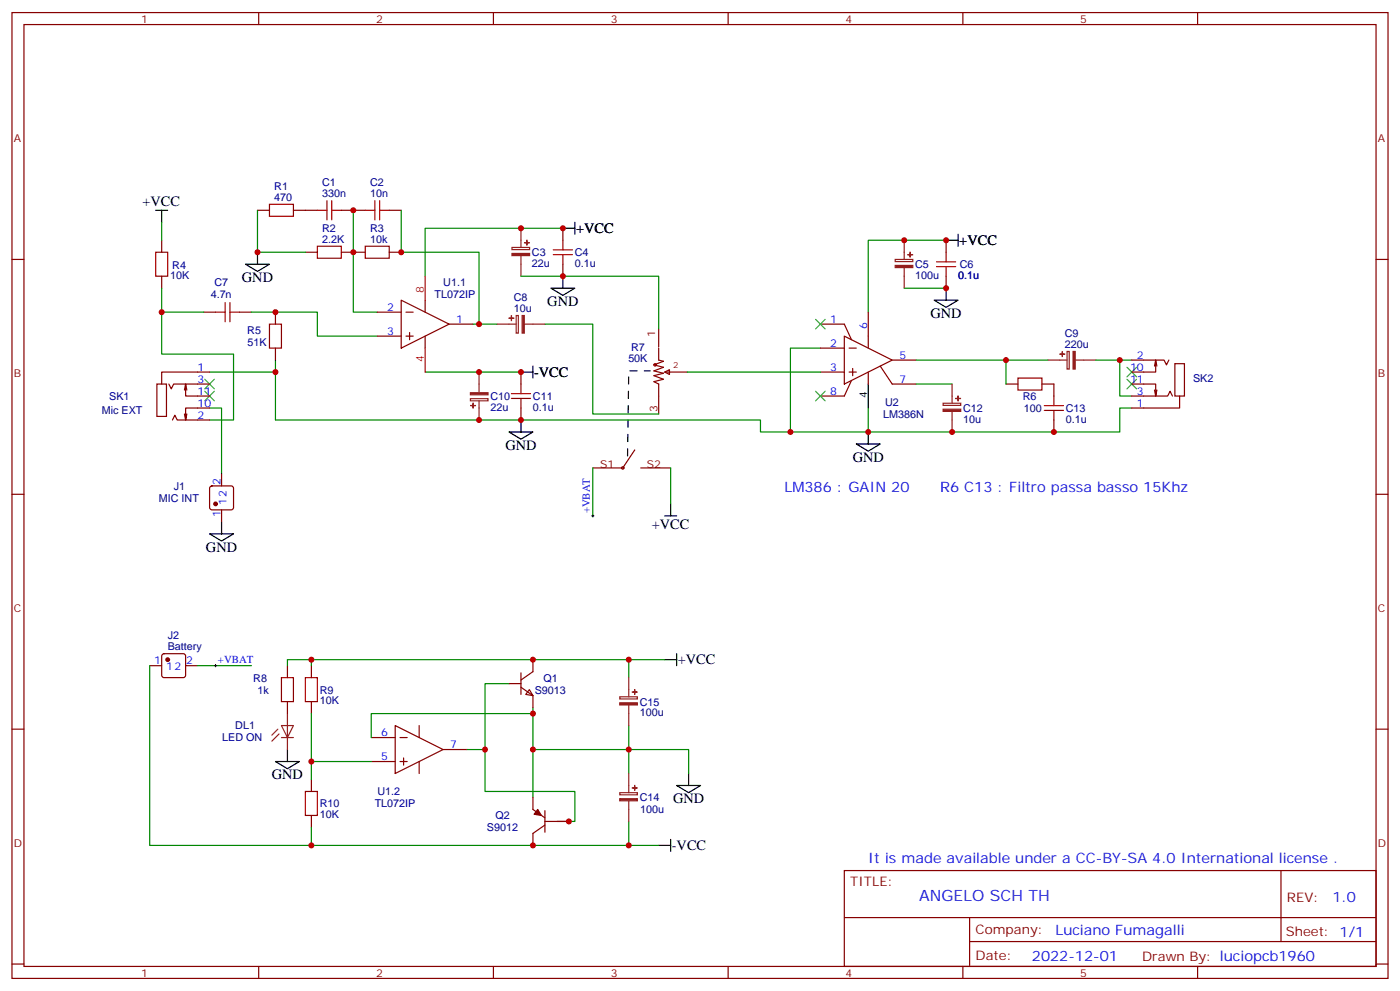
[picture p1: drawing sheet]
<svg xmlns="http://www.w3.org/2000/svg" width="412mm" height="292mm" viewBox="0 0 412 292" stroke-linecap="round" stroke-linejoin="round" font-family="sans-serif">
<g fill="none" stroke="#870000" stroke-width=".35">
<path d="M3.5 3.7h405.4v284.3h-405.4zM7.1 7.2h398.2v277.3h-398.2zM76.2 3.7v3.5M145.3 3.7v3.5M214.5 3.7v3.5M283.6 3.7v3.5M352.8 3.7v3.5M3.5 76.4h3.6M47.6 70.7v3.6M75.8 61.9h3.6M86.4 61.9h7.1M90 74.3h3.5"/>
<path d="M100.5 74.3h7.1M100.5 61.9h7.1M114.7 74.3h3.5M114.7 61.9h3.5M165.8 67.2v3.5M165.8 77.8v3.5M278.7 70.7v3.6M405.3 76.4h3.6M47.6 81.3v3.5M60 91.9h3.5M70.6 91.9h3.5M81.1 91.9v3.5"/>
<path d="M111.1 91.9h7.1M111.1 99h7.1M118.2 88.4l14.1 7-14.1 7.1zM119.6 91.9h2.1M119.6 99h2.1M120.6 97.9v2.1M125.2 88.4v3.5M125.2 99v3.5M132.3 95.4h7M194 96.8v5.3M241.7 95.4h7l2.1 4.6M248.7 99l14.1 7-14.1 7.1z"/>
<path d="M255.8 91.9v10.6M278.7 81.3v3.5M46.2 113.1h2.8v9.5h-2.8zM49.7 113.1l.7 1.4 .8-1.4h10.5M54.3 114.8l.4-1.7v3.5h7M54.7 113.1l.3 1.7M61.7 109.5h-14.1v3.6M81.1 102.5v3.5M153.5 109.5v3.6M194 102.5v3.5l1.4 .4-2.8 1 2.8 .7-2.8 1.1 2.8 .7-2.8 .7 2.8 1.1-2.8 .7 1.4 .7v8.8M195.8 109.5l1.4-.7v1.4zM195.8 109.5h6.7"/>
<path d="M241.7 109.5h7M241.7 102.5h7M250.1 109.5h2.1M250.1 102.5h2.1M250.8 112l-2.1 4.6h-7M251.2 108.5v2.1M255.8 109.5v3.6M259.3 107.8l3.5 5.3h7.1M262.8 106h7.1M296.3 113.1h3.6M306.9 113.1h3.5v3.5M333.4 116.6h10.6l.7-1.4 .7 1.4"/>
<path d="M333.4 113.1h7v3.5l.4-1.8M333.4 106h9.5l.7 1.4 .7-1.4M340.1 107.8l.3-1.8v3.5h-7M340.1 114.8l.3 1.8M340.4 106l.4 1.8M346.1 107.1h2.8v9.5h-2.8zM347.5 116.6v3.5h-14.1M50.8 123.6l.7-1.4 .7 1.4h9.5M54.3 121.9l.4 1.7M61.7 120.1h-7v3.5l.3-1.7M65.3 139.5v3.6M153.5 120.1v3.5"/>
<path d="M187 132.5l-3.6 5.3h-8.8M188.7 137.8h8.9M310.4 123.6v3.6M3.5 145.5h3.6M62 143.3l.4-.2h5.7l.5 .2 .2 .5v5.6l-.2 .5-.5 .2h-5.7l-.5-.2-.2-.5v-5.6zM65.3 150.1v3.5M405.3 145.5h3.6M44.1 196h3.5M47.9 192.6l.4-.2h5.7l.5 .2 .2 .5v5.7l-.3 .5-.4 .2h-5.7l-.5-.2-.2-.5v-5.7zM54.7 196h3.5M84.7 196v3.5M91.7 196v3.5"/>
<path d="M153.5 198.1v6.3M157 194.2v3.5l-3.5 2.5M3.5 214.7h3.6M84.7 206.6v3.5M91.7 206.6v3.5M109.4 217.1h7M116.4 213.6l14.1 7.1-14.1 7zM117.8 217.1h2.1M123.5 213.6v3.5M149.9 201.3h3.6M153.5 202.3l3.5 2.5v3.5M155.9 203l1.1 1.8-2.1-.4z"/>
<path d="M405.3 214.7h3.6M91.7 229.5v3.5M109.4 224.2h7M117.8 224.2h2.1M118.9 223.1v2.1M123.5 224.2v3.5M130.5 220.7h7.1M157 234.8v3.5l3.5 2.5M160.5 238.7v6.3M91.7 240.1v3.5M160.5 242.9l-3.5 2.5v3.5M160.5 241.8h7.1"/>
<path d="M248.7 256.3h156.6v28.2h-156.6zM377.3 256.3v20.9M248.7 270.1h156.5M285.6 277.2h119.6M285.6 270.1v14.2M3.5 283.8h3.6M76.2 284.5v3.5M145.3 284.5v3.5M214.5 284.5v3.5M283.6 284.5v3.5M352.8 284.5v3.5M405.3 283.8h3.6"/>
<circle cx="183.4" cy="137.8" r=".35"/>
</g>
<g fill="none" stroke="#8c2424" stroke-width=".35">
<path d="M150.8 72.8h5.2v.7h-5.2zM153.5 67.2v5.6M153.5 75.3v6M263.7 76.4h5.2v.6h-5.2zM266.3 70.7v5.7M266.3 78.8v6M146.4 95.4h5.6M152 92.9h.7v5.2h-.7zM154.5 95.4h6M138.6 117.4h5.2v.6h-5.2zM141.1 109.5v6M141.1 118v5.6"/>
<path d="M277.8 118.7h5.2v.6h-5.2zM280.5 113.1v5.6M308.7 106h5.6M314.3 103.5h.7v5.2h-.7zM316.8 106h6M280.5 121.2v6M185.2 199.5v5.6M81.8 214.7l-1.7 1.7M82.2 216.1l-2.1 2.1M82.9 213.6h3.5l-1.7 3.5zM82.9 217.1h3.5M84.7 210.1v10.6"/>
<path d="M182.6 205.1h5.1v.7h-5.1zM185.2 207.6v6M182.6 233.4h5.1v.6h-5.1zM185.2 227.7v5.7M185.2 235.8v6"/>
</g>
<g fill="#8c2424" stroke="#8c2424" stroke-width=".35">
<path d="M150.8 74.6h5.2v.6h-5.2z"/>
<path d="M154.5 71.4l1.4 .1z"/>
<path d="M155.2 70.7v1.4z"/>
<path d="M138.6 115.6h5.2v.6h-5.2z"/>
<path d="M138.6 119.4h1.5z"/>
<path d="M139.3 118.7l.1 1.4z"/>
<path d="M153.8 92.9h.6v5.2h-.6z"/>
<path d="M150.6 93l.1 1.4z"/>
<path d="M149.9 93.7h1.4z"/>
<path d="M316.1 103.5h.6v5.2h-.6z"/>
<path d="M312.9 103.5v1.5z"/>
<path d="M312.2 104.2l1.4 .1z"/>
<path d="M263.7 78.1h5.2v.7h-5.2z"/>
<path d="M267.4 75h1.4z"/>
<path d="M268.1 74.3v1.4z"/>
<path d="M277.8 120.5h5.2v.6h-5.2z"/>
<path d="M281.5 117.3h1.4z"/>
<path d="M282.2 116.6v1.4z"/>
<path d="M182.6 235.1h5.1v.7h-5.1z"/>
<path d="M186.3 232h1.4z"/>
<path d="M186.9 231.2l.1 1.5z"/>
<path d="M182.6 206.9h5.1v.6h-5.1z"/>
<path d="M186.3 203.7l1.4 .1z"/>
<path d="M186.9 203l.1 1.4z"/>
</g>
<g fill="none" stroke="#a10000" stroke-width=".35">
<path d="M96.3 59.1v5.6M97.7 59.1v5.6M110.4 59.1v5.6M111.8 59.1v5.6M45.9 74.3h3.5v7h-3.5zM79.4 60.1h7v3.6h-7zM93.5 72.5h7v3.5h-7zM93.5 61.9h2.8M97.7 61.9h2.8M107.6 72.5h7.1v3.5h-7.1zM107.6 61.9h2.8M111.8 61.9h2.9"/>
<path d="M163 75h5.6M163 73.6h5.6M165.8 70.7v2.9M165.8 75v2.8M275.9 78.5h5.6M275.9 77.1h5.6M278.7 74.3v2.8M278.7 78.5v2.8M63.5 91.9h2.8M66.3 89.1v5.6M67.7 91.9h2.9M67.7 89.1v5.6"/>
<path d="M79.4 95.4h3.5v7.1h-3.5zM150.6 117.3h5.7M150.6 115.9h5.7M153.5 113.1v2.8M153.5 117.3v2.8M299.9 111.3h7v3.5h-7zM307.6 119.4h5.7M310.4 116.6v2.8M307.6 120.8h5.7M310.4 120.8v2.8M82.9 199.5h3.5v7.1h-3.5zM90 199.5h3.5v7.1h-3.5z"/>
<path d="M90 233h3.5v7.1h-3.5z"/>
<circle cx="193" cy="107.4" r=".35"/>
</g>
<g fill="none" stroke="#000" stroke-width=".35">
<path d="M45.9 61.9h3.5M47.6 61.9v3.5M72.3 77.8h7.1l-3.6 2.1zM75.8 74.3v3.5M165.8 67.2h3.5M169.3 65.4v3.6M278.7 70.7h3.5M282.2 69v3.5M162.3 84.8h7l-3.5 2.2zM165.8 81.3v3.5M275.2 88.4h7l-3.5 2.1zM278.7 84.8v3.6"/>
<path d="M153.5 109.5h3.5M157 107.8v3.5M255.8 113.1v7M149.9 127.2h7.1l-3.5 2.1zM153.5 123.6v3.6M252.2 130.7h7.1l-3.5 2.1zM255.8 127.2v3.5M61.7 157.2h7.1l-3.5 2.1zM65.3 153.6v3.6M195.8 151.9h3.5M197.6 148.3v3.6M195.8 194.2h3.5"/>
<path d="M199.3 192.4v3.6M81.1 224.2h7.1l-3.5 2.1zM84.7 220.7v3.5M199.3 231.2h7.1l-3.6 2.2zM202.8 227.7v3.5M194 248.9h3.6M197.6 247.1v3.5"/>
</g>
<g fill="none" stroke="#008700" stroke-width=".35">
<path d="M47.6 65.4v5.3M75.8 61.9v12.4h14.2M104.1 61.9v30h7M118.2 61.9v12.4h22.9v21.1h5.3M165.8 67.2h-40.6v14.1M278.7 70.7h-22.9v21.2M47.6 84.8v7.1h12.4M47.6 91.9v12.3h21.2v19.4h-7.1M74.1 91.9h19.4v7.1h17.6M139.3 95.4h1.8M153.5 81.3h40.5v15.5M160.5 95.4h14.1v26.5h19.4"/>
<path d="M266.3 84.8h12.4M61.7 109.5h19.4M81.1 106v17.6h142.9v3.6h8.8M125.2 109.5h28.3M202.5 109.5h39.2M241.7 102.5h-8.9v24.7h23v-7.1M269.9 106h26.4v7.1M269.9 113.1h10.6M296.3 106h12.4M322.8 106h10.6M329.8 106v10.6h3.6M61.7 120.1h3.6v19.4"/>
<path d="M174.6 137.8v14.1M197.6 137.8v10.5M333.4 120.1h-3.6v7.1h-74M44.1 196v52.9h149.9M58.2 196h15.9M91.7 194.2v1.8M185.2 194.2v5.3M195.8 194.2h-111.1v1.8M91.7 210.1v19.4M149.9 201.3h-7v19.4h-5.3M157 210.1h-47.6v7M157 208.3v26.5"/>
<path d="M185.2 213.6v7.1h17.6v7M91.7 224.2h17.7M142.9 220.7v12.3h26.4v8.8h-5.3M157 220.7h28.2v7M91.7 243.6v5.3M185.2 241.8v7.1"/>
</g>
<path d="M240.2 94l2.9 2.8M243.1 94l-2.9 2.8M60.3 111.7l2.8 2.8M60.3 115.2l2.8 2.8M63.1 111.7l-2.8 2.8M63.1 115.2l-2.8 2.8M240.2 115.2l2.9 2.8M243.1 115.2l-2.9 2.8M332 111.7l2.8 2.8M332 108.1l2.8 2.8M334.8 111.7l-2.8 2.8M334.8 108.1l-2.8 2.8" fill="none" stroke="#3c3" stroke-width=".35"/>
<path d="M125.2 81.3v7.1M125.2 102.5v7" fill="none" stroke="#f00" stroke-width=".35"/>
<path d="M184.9 134.2l.3-25h6.4" fill="none" stroke="#000" stroke-width=".35" stroke-dasharray="2.1 2.1"/>
<path d="M174.3 151.9h.7M174.6 151.5v.7M63.1 196h.8M63.5 195.6v.7" fill="none" stroke="#000" stroke-width=".29"/>
<g fill="#870000" stroke="#870000" stroke-width=".35">
<path d="M158.4 238.3l1.1 1.8-2.2-.4z"/>
<circle cx="63.5" cy="148.3" r=".53"/>
<circle cx="49.4" cy="194.2" r=".53"/>
</g>
<g fill="#c00">
<circle cx="165.8" cy="81.3" r=".88"/>
<circle cx="141.1" cy="109.5" r=".88"/>
<circle cx="153.5" cy="123.6" r=".88"/>
<circle cx="153.5" cy="109.5" r=".88"/>
<circle cx="104.1" cy="74.3" r=".88"/>
<circle cx="104.1" cy="61.9" r=".88"/>
<circle cx="75.8" cy="74.3" r=".88"/>
<circle cx="118.2" cy="74.3" r=".88"/>
<circle cx="141.1" cy="95.4" r=".88"/>
<circle cx="141.1" cy="123.6" r=".88"/>
<circle cx="47.6" cy="91.9" r=".88"/>
<circle cx="81.1" cy="109.5" r=".88"/>
<circle cx="81.1" cy="91.9" r=".88"/>
<circle cx="153.5" cy="67.2" r=".88"/>
<circle cx="165.8" cy="67.2" r=".88"/>
<circle cx="280.5" cy="127.2" r=".88"/>
<circle cx="255.8" cy="127.2" r=".88"/>
<circle cx="296.3" cy="106" r=".88"/>
<circle cx="266.3" cy="70.7" r=".88"/>
<circle cx="278.7" cy="70.7" r=".88"/>
<circle cx="278.7" cy="84.8" r=".88"/>
<circle cx="232.8" cy="127.2" r=".88"/>
<circle cx="329.8" cy="106" r=".88"/>
<circle cx="310.4" cy="127.2" r=".88"/>
<circle cx="185.2" cy="220.7" r=".88"/>
<circle cx="157" cy="220.7" r=".88"/>
<circle cx="142.9" cy="220.7" r=".88"/>
<circle cx="91.7" cy="224.2" r=".88"/>
<circle cx="157" cy="210.1" r=".88"/>
<circle cx="91.7" cy="248.9" r=".88"/>
<circle cx="91.7" cy="194.2" r=".88"/>
<circle cx="185.2" cy="194.2" r=".88"/>
<circle cx="185.2" cy="248.9" r=".88"/>
<circle cx="157" cy="194.2" r=".88"/>
<circle cx="157" cy="248.9" r=".88"/>
<circle cx="167.6" cy="241.8" r=".88"/>
</g>
<text font-size="4.6" fill="#00f" x="270.8" y="265.3">ANGELO SCH TH</text>
<g font-size="4.2">
<text x="42" y="60.7">+VCC</text>
<text x="169.7" y="68.6">+VCC</text>
<text x="282.6" y="72.1">+VCC</text>
<text x="71.3" y="83.1">GND</text>
<text x="161.2" y="90.1">GND</text>
<text x="274.1" y="93.7">GND</text>
<text x="157.3" y="110.9">-VCC</text>
<text x="148.9" y="132.5">GND</text>
<text x="251.2" y="136">GND</text>
<text x="192" y="155.8">+VCC</text>
<text x="60.7" y="162.5">GND</text>
<text x="199.7" y="195.6">+VCC</text>
<text x="80.1" y="229.5">GND</text>
<text x="198.3" y="236.5">GND</text>
<text x="197.9" y="250.3">-VCC</text>
</g>
<g font-size="4.2" fill="#00f">
<text x="231.1" y="144.8">LM386 : GAIN 20</text>
<text x="276.9" y="144.8">R6 C13 : Filtro passa basso 15Khz</text>
<text x="255.8" y="254.2">It is made available under a CC-BY-SA 4.0 International license .</text>
<text x="392.5" y="265.6">1.0</text>
<text x="310.9" y="275.1">Luciano Fumagalli</text>
<text x="304" y="282.9">2022-12-01</text>
</g>
<g font-size="3.9" fill="#800">
<text x="250.5" y="260.9">TITLE:</text>
<text x="379.1" y="265.6">REV:</text>
<text x="287.4" y="275.1">Company:</text>
<text x="378.7" y="275.7">Sheet: 1/1</text>
<text x="287.4" y="282.8">Date:</text>
<text x="336.4" y="282.8">Drawn By: luciopcb1960</text>
</g>
<g font-size="3.2" fill="#800">
<text x="41.6" y="6.7">1</text>
<text x="110.8" y="6.7">2</text>
<text x="179.9" y="6.7">3</text>
<text x="249.1" y="6.7">4</text>
<text x="318.2" y="6.7">5</text>
<text x="4.1" y="41.8">A</text>
<text x="405.9" y="41.8">A</text>
<text x="193" y="99.3" transform="rotate(-90 193 99.3)">1</text>
<text x="4.1" y="110.9">B</text>
<text x="405.9" y="110.9">B</text>
<text x="193.7" y="121.2" transform="rotate(-90 193.7 121.2)">3</text>
<text x="176.8" y="137.8">S1</text>
<text x="190.5" y="137.8">S2</text>
<text x="4.1" y="180.1">C</text>
<text x="405.9" y="180.1">C</text>
<text x="4.1" y="249.2">D</text>
<text x="405.9" y="249.2">D</text>
<text x="41.6" y="287.5">1</text>
<text x="110.8" y="287.5">2</text>
<text x="179.9" y="287.5">3</text>
<text x="249.1" y="287.5">4</text>
<text x="318.2" y="287.5">5</text>
</g>
<g font-size="3.2" fill="#000080">
<text x="80.8" y="59.1">470</text>
<text x="80.8" y="55.9">R1</text>
<text x="94.9" y="58">330n</text>
<text x="94.9" y="54.8">C1</text>
<text x="109" y="58">10n</text>
<text x="109" y="54.8">C2</text>
<text x="94.9" y="71.4">2.2K</text>
<text x="94.9" y="68.2">R2</text>
<text x="109" y="71.4">10k</text>
<text x="109" y="68.2">R3</text>
<text x="156.7" y="75.4">C3</text>
<text x="169.3" y="75.4">C4</text>
<text x="50.1" y="82.1">10K</text>
<text x="50.7" y="79.1">R4</text>
<text x="156.7" y="78.6">22u</text>
<text x="169.3" y="78.6">0.1u</text>
<text x="269.6" y="82.1">100u</text>
<text x="269.6" y="78.9">C5</text>
<text x="282.2" y="82.1">0.1u</text>
<text x="282.7" y="78.9">C6</text>
<text x="62.1" y="87.7">4.7n</text>
<text x="63.2" y="84.2">C7</text>
<text x="128" y="87.7">TL072IP</text>
<text x="130.6" y="84.1">U1.1</text>
<text x="151.4" y="88.6">C8</text>
<text x="151.4" y="91.8">10u</text>
<text x="72.8" y="98.3">R5</text>
<text x="72.9" y="101.8">51K</text>
<text x="313.6" y="99.2">C9</text>
<text x="185.1" y="106.5">50K</text>
<text x="185.9" y="103.3">R7</text>
<text x="313.6" y="102.4">220u</text>
<text x="351.4" y="112.4">SK2</text>
<text x="32.2" y="117.7">SK1</text>
<text x="144.5" y="117.7">C10</text>
<text x="157" y="117.7">C11</text>
<text x="260.7" y="119.5">U2</text>
<text x="301.3" y="117.7">R6</text>
<text x="30" y="121.9">Mic EXT</text>
<text x="144.5" y="120.9">22u</text>
<text x="157" y="120.9">0.1u</text>
<text x="260.1" y="123">LM386N</text>
<text x="283.7" y="124.5">10u</text>
<text x="283.7" y="121.3">C12</text>
<text x="301.6" y="121.3">100</text>
<text x="314" y="124.5">0.1u</text>
<text x="314" y="121.3">C13</text>
<text x="46.8" y="147.7">MIC INT</text>
<text x="51.2" y="144.2">J1</text>
<text x="49.4" y="191.4">Battery</text>
<text x="49.4" y="188.2">J2</text>
<text x="74.6" y="200.6">R8</text>
<text x="160.1" y="200.6">Q1</text>
<text x="75.9" y="204.2">1k</text>
<text x="94.2" y="207.3">10K</text>
<text x="94.2" y="204.2">R9</text>
<text x="157.5" y="204.2">S9013</text>
<text x="188.5" y="207.7">C15</text>
<text x="69.3" y="214.7">DL1</text>
<text x="188.5" y="210.9">100u</text>
<text x="65.5" y="218.2">LED ON</text>
<text x="94.2" y="237.7">R10</text>
<text x="110.4" y="237.6">TL072IP</text>
<text x="111.2" y="234.1">U1.2</text>
<text x="188.5" y="235.9">C14</text>
<text x="188.6" y="239.4">100u</text>
<text x="94.2" y="240.9">10K</text>
<text x="143.4" y="244.7">S9012</text>
<text x="146" y="241.2">Q2</text>
</g>
<g font-size="3.2" fill="#f00">
<text x="124.9" y="86.3" transform="rotate(-90 124.9 86.3)">8</text>
<text x="124.9" y="106.6" transform="rotate(-90 124.9 106.6)">4</text>
</g>
<g font-size="3.2" fill="#00f">
<text x="114" y="91.5">2</text>
<text x="134.4" y="95.1">1</text>
<text x="244.6" y="95.1">1</text>
<text x="114" y="98.6">3</text>
<text x="255.4" y="96.8" transform="rotate(-90 255.4 96.8)">6</text>
<text x="244.6" y="102.1">2</text>
<text x="264.9" y="105.7">5</text>
<text x="334.9" y="105.7">2</text>
<text x="58.2" y="109.2">1</text>
<text x="58.2" y="112.7">3</text>
<text x="244.6" y="109.2">3</text>
<text x="264.9" y="112.7">7</text>
<text x="332.9" y="112.7">11</text>
<text x="332.9" y="109.2">10</text>
<text x="58.2" y="116.2">11</text>
<text x="58.2" y="119.8">10</text>
<text x="244.6" y="116.2">8</text>
<text x="334.9" y="119.8">1</text>
<text x="334.9" y="116.2">3</text>
<text x="58.2" y="123.3">2</text>
<text x="64.9" y="142.9" transform="rotate(-90 64.9 142.9)">2</text>
<text x="66.7" y="148.8" transform="rotate(-90 66.7 148.8)">12</text>
<text x="64.9" y="152.3" transform="rotate(-90 64.9 152.3)">1</text>
<text x="173.7" y="151.2" transform="rotate(-90 173.7 151.2)">+VBAT</text>
<text x="45.4" y="195.6">1</text>
<text x="48.9" y="197.4">12</text>
<text x="54.9" y="195.6">2</text>
<text x="64.2" y="195.1">+VBAT</text>
<text x="112.3" y="216.8">6</text>
<text x="132.6" y="220.3">7</text>
<text x="112.3" y="223.8">5</text>
</g>
<text font-size="3.2" x="255.4" y="117.2" transform="rotate(-90 255.4 117.2)">4</text>
<text font-size="2.5" fill="#800" x="198.3" y="108.5">2</text>
</svg>
